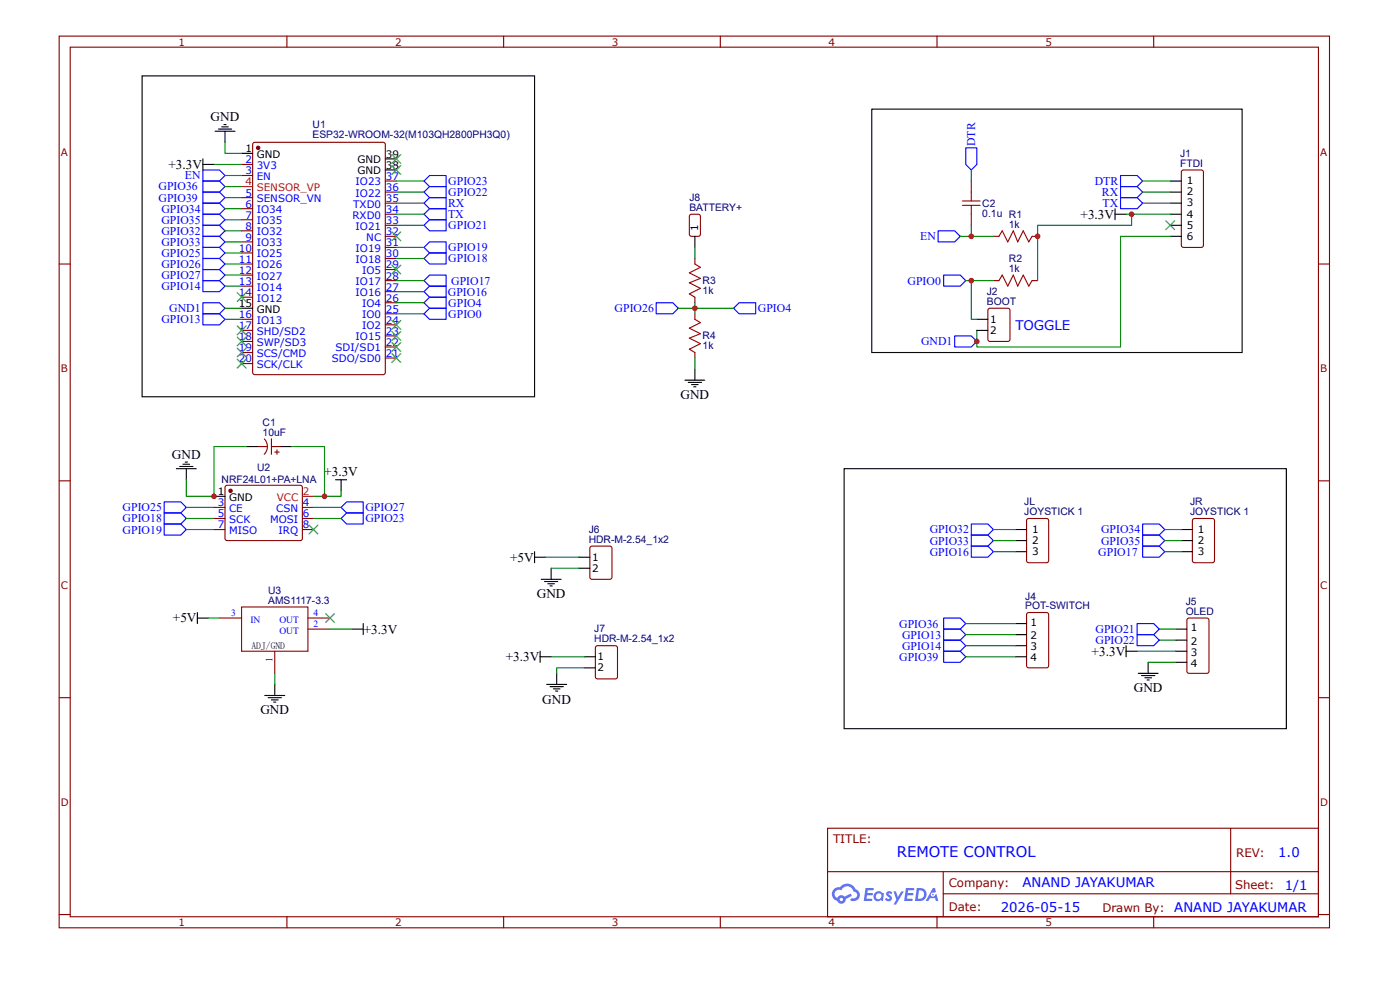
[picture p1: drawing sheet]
<svg xmlns="http://www.w3.org/2000/svg" width="297mm" height="210mm" viewBox="0 0 297 210" stroke-linecap="round" stroke-linejoin="round" font-family="sans-serif">
<g fill="none" stroke="#800" stroke-width=".23">
<path d="M12.6 7.7h269.5v189h-269.5zM14.9 10h264.8v184.4h-264.8zM60.9 7.7v2.3M106.8 7.7v2.3M152.8 7.7v2.3M198.8 7.7v2.3M244.8 7.7v2.3M12.6 56h2.3M279.7 56h2.4M12.6 101.9h2.3M279.7 101.9h2.4M12.6 147.9h2.3"/>
<path d="M279.7 147.9h2.4M175.6 175.6h104.1v18.8h-104.1zM261.1 175.6v13.9M12.6 193.9h2.3M60.9 194.4v2.3M106.8 194.4v2.3M152.8 194.4v2.3M175.6 184.8h104M198.8 194.4v2.3M200.1 189.5h79.5M200.1 184.8v9.4M244.8 194.4v2.3"/>
<path d="M279.7 193.9h2.4"/>
</g>
<g fill="#58f">
<path d="M188.2 189.1l.5-.2 .3 .1 .3 .3-.2 .3a.31 .31 0 0 0-.3-.2 .31 .31 0 0 0-.3 .1v.1a.79 .79 0 0 1 .7 .6 .79 .79 0 0 1-.3 .8l-.6 .1-.6-.4 .3-.4 .5 .3 .2-.2a.87 .87 0 0 1-.5-1.3z"/>
<path d="M189.6 189h.5l.4 1.2 .7-1.2h.6l-1.7 2.8h-.5l.6-1.1z"/>
<path d="M183.6 188.3h1.7l.1 .2-.2 .2h-1.1l-.1 .6h1l.2 .3-.2 .2h-1.1l-.1 .7h1l.2 .1v.3l-1.8 .1z"/>
<path d="M192.2 188.3h1.7l.1 .2-.3 .2h-1l-.1 .6h1l.2 .3-.3 .2h-1l-.1 .7h1l.2 .1v.3l-1.8 .1z"/>
<path d="M197.9 188.3h.5l.2 .8-.4 .2a.46 .46 0 0 0-.7 .2 .46 .46 0 0 0 .3 .6 .46 .46 0 0 0 .6-.4l.3-.1 .4 1.4h-.6l-.1-.6h-1.1l-.4 .6h-.5z"/>
<path d="M194.5 188.3l-.4 2.7h.9a1.4 1.4 0 0 0 1.6-1.4 1.4 1.4 0 0 0-1.7-1.3zM195 188.7a.94 .94 0 0 1 1 1.1 .94 .94 0 0 1-1.3 .7z"/>
<path d="M185.7 189.2a1.03 1.03 0 0 0-.3 1.5 1.03 1.03 0 0 0 1.5 .2l.4 .1 .2-1.5-.4-.2a.93 .93 0 0 0-1.4-.1zM185.7 190a.65 .65 0 0 1 1.3 0 .65 .65 0 0 1-1.3 0z"/>
<path d="M176.9 188.5a1.46 1.46 0 0 0 .7 2.5 .94 .94 0 0 0 1.1 .6 .94 .94 0 0 0 .7-1l1.3-.7-.2-.4-1.3 .6-.4-.3a.95 .95 0 0 0-1.2 .6 .92 .92 0 0 1-.4-1.3 .92 .92 0 0 1 1.3-.3 1.38 1.38 0 0 1 1.4-.9 1.38 1.38 0 0 1 1.2 1.1 .76 .76 0 0 1 .7 1 .76 .76 0 0 1-1.1 .5l-.2 .1-.1 .3a1.3 1.3 0 0 0 1.9-.6 1.3 1.3 0 0 0-.8-1.8 2.03 2.03 0 0 0-3.4-.4l-.7 .1zM178.1 190.7a.4 .4 0 0 1 .8 0 .4 .4 0 0 1-.8 0z"/>
<circle cx="197.9" cy="189.7" r=".17"/>
</g>
<path d="M53.7 30.3l.4-.1h27.2l.4 .2v48.6l-.2 .3-27.4 .1-.4-.2-.1-48.6z" fill="none" stroke="#800" stroke-width=".23"/>
<circle cx="54.8" cy="31.3" r=".35" fill="#800"/>
<g fill="none" stroke="#800" stroke-width=".23">
<path d="M51.3 34.9h2.3M51.3 37.2h2.3M81.7 38.4h2.4M250.8 36.2l.3-.2h3.7l.5 .4v15.6l-.4 .4-3.8 .1-.5-.4v-15.6zM51.3 41.9h2.3M51.3 44.2h2.3M51.3 46.6h2.3M51.3 48.9h2.3M51.3 51.3h2.3M51.3 53.6h2.3M51.3 56h2.3M51.3 58.3h2.3"/>
<path d="M81.7 59.5h2.4M81.7 57.1h2.4M81.7 54.8h2.4M81.7 52.5h2.4M81.7 50.1h2.4M81.7 47.8h2.4M81.7 45.4h2.4M81.7 43.1h2.4M81.7 40.7h2.4M210.7 59.5h1.2M210.7 50.1h1.2M219 59.5h1.1"/>
<path d="M219 50.1h1.1M51.3 60.7h2.3M51.3 63h2.3M51.3 67.7h2.3M51.3 70h2.3M51.3 72.4h2.3M51.3 74.7h2.3M51.3 77.1h2.3M81.7 75.9h2.4M81.7 73.6h2.4M81.7 71.2h2.4M81.7 68.9h2.4"/>
<path d="M81.7 66.5h2.4M81.7 64.2h2.4M81.7 61.8h2.4M209.7 65.5l.3-.1h3.8l.4 .2 .1 6.3-.2 .4-4.1 .1-.3-.2-.1-6.4zM47.9 103l.3-.1 15.7 .1 .3 .4-.1 11-.4 .2-15.8-.1-.2-.4v-10.7z"/>
<circle cx="54.8" cy="31.3" r=".35"/>
</g>
<g fill="none" stroke="#000" stroke-width=".23">
<path d="M30.1 16.1h83.3v68h-83.3zM43 34.9h2.4M43 33.7v2.3M45.6 27.8h4.2M46.3 27.4h2.8M47 26.9h1.4M47.5 26.4h.5M47.7 27.8v2.4M51.3 32.5h2.3M81.7 36h2.4M81.7 33.7h2.4M184.9 23.1h78.6v51.6h-78.6z"/>
<path d="M248.3 38.4h2.3M236.5 45.4h2.4M236.5 44.2v2.4M248.3 40.7h2.3M248.3 43.1h2.3M248.3 45.4h2.3M248.3 47.8h2.3M248.3 50.1h2.3M51.3 65.4h2.3M207.2 67.7h2.4M207.2 70h2.4"/>
</g>
<path d="M51.3 39.6h2.3" fill="none" stroke="#f00" stroke-width=".23"/>
<path d="M43 36h3.6l1.1 1.2-1.1 1.2h-3.6zM237.7 39.6h3.5l1.2 1.1-1.2 1.2h-3.5zM90 43.1l1.1-1.2h3.5v2.3h-3.5zM90 45.4l1.1-1.2h3.5v2.4h-3.5zM199 48.9h3.5l1.2 1.2-1.2 1.2h-3.5zM200.2 58.3h3.5l1.2 1.2-1.2 1.2h-3.5zM237.7 41.9h3.5l1.2 1.2-1.2 1.1h-3.5zM90 66.5l1.1-1.1h3.5v2.3h-3.5z" fill="none" stroke="#00f" stroke-width=".23"/>
<g fill="none" stroke="#080" stroke-width=".23">
<path d="M45.4 34.9h5.9M47.7 30.2v2.3h3.6M47.7 37.2h3.6M84.1 45.4h5.9M84.1 43.1h5.9M203.7 50.1h7M204.9 59.5h5.8M206.1 59.5v8.2h1.1M238.9 45.4h9.4M240.1 45.4v2.4h-20v11.7M242.4 40.7h5.9M242.4 43.1h5.9"/>
<path d="M248.3 50.1h-10.6v23.5h-30.5v-3.6M84.1 66.5h5.9"/>
</g>
<path d="M247.3 46.8l1.9 1.9zM249.2 46.8l-1.9 1.9z" fill="#000"/>
<path d="M247.3 46.8l1.9 1.9M249.2 46.8l-1.9 1.9" fill="none" stroke="#3c3" stroke-width=".23"/>
<path d="M211.9 50.1l.7-1.2 1.2 2.4 1.2-2.4 .9 2.4 1.2-2.4 1.2 2.4 .7-1.2M211.9 59.5l.7-1.2 1.2 2.4 1.2-2.4 .9 2.4 1.2-2.4 1.2 2.4 .7-1.2" fill="none" stroke="#a00000" stroke-width=".23"/>
<circle cx="48.9" cy="104.1" r=".35" fill="#800"/>
<g fill="none" stroke="#800" stroke-width=".23">
<path d="M206.1 38.4v2.3M146.4 45.6l.3-.2h1.4l.5 .3v3.9l-.3 .5h-1.7l-.3-.3-.1-3.9zM147.4 54.8v1.2M206.1 45.4v2.4M147.4 63v1.2M147.4 66.5v1.2M147.4 74.7v1.2M54.8 94.7h1.8M56.1 93.1a2.35 2.35 0 0 1 0 3.2M57.6 93v3.3M57.6 94.7h1.9M58.3 95.8h.9"/>
<path d="M58.8 95.4v.9M45.4 112.3h2.3M45.4 107.6h2.3M45.4 109.9h2.3M64.2 112.3h2.3M64.2 107.6h2.3M64.2 109.9h2.3M125.3 115.9l.3-.1h3.8l.3 .2 .1 6.4-.2 .3-4 .1-.4-.2-.1-6.3zM217.9 110.1l.4-.2h3.7l.4 .3 .1 8.6-.3 .5h-3.9l-.5-.3v-8.6zM253.1 110.1l.3-.2h3.8l.4 .3 .1 8.6-.3 .5h-4l-.4-.3v-8.6zM46.6 131h4.7M58.3 138.1v4.7"/>
<path d="M65.3 131h4.7M65.3 133.4h4.7M126.4 137l.4-.1h3.7l.4 .2 .1 6.4-.2 .4h-4l-.4-.2-.1-6.3zM217.9 130l.4-.1h3.7l.4 .2 .1 11-.3 .4-3.9 .1-.5-.3v-11zM251.9 131.2l.4-.2h3.7l.5 .3v11l-.3 .4-3.9 .1-.5-.3v-11z"/>
<circle cx="48.9" cy="104.1" r=".35"/>
</g>
<g fill="none" stroke="#000" stroke-width=".23">
<path d="M147.4 50.1v2.4M147.4 78.3v2.3M37.4 99.4h4.2M38.1 98.9h2.8M38.8 98.4h1.4M39.3 98h.5M39.5 99.4v2.3M52.4 94.7h2.4M59.5 94.7h2.3M145.3 80.6h4.2M146 81.1h2.8M146.7 81.5h1.4"/>
<path d="M147.2 82h.5M179.1 99.4h93.8v55.1h-93.8zM45.4 105.2h2.3M71.2 101.7h2.3M72.4 101.7v2.4M113.4 118.1h2.4M113.4 117v2.3M122.8 118.1h2.3M215.4 117h2.4M215.4 112.3h2.4M215.4 114.6h2.4M250.6 117h2.4"/>
<path d="M250.6 112.3h2.4M250.6 114.6h2.4M41.9 131h2.3M41.9 129.9v2.3M74.7 133.4h2.4M77.1 132.2v2.3M114.6 139.2h2.3M114.6 138.1v2.3M114.8 122.8h4.2M115.5 123.3h2.8M116.2 123.8h1.4M116.7 124.2h.5"/>
<path d="M116.9 120.5v2.3M122.8 120.5h2.3M124 139.2h2.3M215.4 132.2h2.4M215.4 134.5h2.4M215.4 136.9h2.4M215.4 139.2h2.4M238.9 138.1h2.3M238.9 136.9v2.3M249.4 133.4h2.4M249.4 135.7h2.4M249.4 138.1h2.4"/>
<path d="M56.2 147.4h4.2M56.9 147.9h2.8M57.6 148.4h1.4M58.1 148.9h.4M58.3 145.1v2.3M116 145.1h4.2M116.7 145.6h2.8M117.4 146h1.4M117.9 146.5h.4M118.1 142.8v2.3M124 141.6h2.3M241.5 142.8h4.2"/>
<path d="M242.2 143.2h2.8M242.9 143.7h1.4M243.4 144.2h.4M243.6 140.4v2.4M249.4 140.4h2.4"/>
</g>
<path d="M64.2 105.2h2.3" fill="none" stroke="#f00" stroke-width=".23"/>
<g fill="none" stroke="#00f" stroke-width=".23">
<path d="M43 38.4h3.6l1.1 1.2-1.1 1.1h-3.6zM90 38.4l1.1-1.2h3.5v2.4h-3.5zM204.9 31.3h2.3v3.6l-1.1 1.1-1.2-1.1zM237.7 37.2h3.5l1.2 1.2-1.2 1.2h-3.5zM43 52.5h3.6l1.1 1.1-1.1 1.2h-3.6zM43 57.1h3.6l1.1 1.2-1.1 1.2h-3.6zM43 47.8h3.6l1.1 1.1-1.1 1.2h-3.6zM43 50.1h3.6l1.1 1.2-1.1 1.2h-3.6zM43 45.4h3.6l1.1 1.2-1.1 1.2h-3.6zM43 43.1h3.6l1.1 1.1-1.1 1.2h-3.6zM43 40.7h3.6l1.1 1.2-1.1 1.2h-3.6zM43 59.5h3.6l1.1 1.2-1.1 1.1h-3.6z"/>
<path d="M43 54.8h3.6l1.1 1.2-1.1 1.1h-3.6zM90 52.5l1.1-1.2h3.5v2.3h-3.5zM90 54.8l1.1-1.2h3.5v2.4h-3.5zM90 59.5l1.1-1.2h3.5v2.4h-3.5zM90 47.8l1.1-1.2h3.5v2.3h-3.5zM90 40.7l1.1-1.1h3.5v2.3h-3.5zM43 66.5h3.6l1.1 1.2-1.1 1.2h-3.6zM43 64.2h3.6l1.1 1.2-1.1 1.1h-3.6zM90 61.8l1.1-1.1h3.5v2.3h-3.5zM90 64.2l1.1-1.2h3.5v2.4h-3.5zM139.2 64.2h3.5l1.2 1.2-1.2 1.1h-3.5zM156.8 64.2h3.5v2.3h-3.5l-1.2-1.1z"/>
<path d="M202.5 71.2h3.6l1.1 1.2-1.1 1.2h-3.6zM34.8 108.7h3.6l1.1 1.2-1.1 1.2h-3.6zM34.8 111.1h3.6l1.1 1.2-1.1 1.1h-3.6zM34.8 106.4h3.6l1.1 1.2-1.1 1.1h-3.6zM72.4 109.9l1.1-1.2h3.6v2.4h-3.6zM72.4 107.6l1.1-1.2h3.6v2.3h-3.6zM206.1 113.4h3.5l1.1 1.2-1.1 1.2h-3.5zM206.1 111.1h3.5l1.1 1.2-1.1 1.1h-3.5zM206.1 115.8h3.5l1.1 1.2-1.1 1.1h-3.5zM242.4 115.8h3.5l1.2 1.2-1.2 1.1h-3.5zM242.4 111.1h3.5l1.2 1.2-1.2 1.1h-3.5zM242.4 113.4h3.5l1.2 1.2-1.2 1.2h-3.5z"/>
<path d="M200.2 131h3.5l1.2 1.2-1.2 1.2h-3.5zM200.2 133.4h3.5l1.2 1.1-1.2 1.2h-3.5zM200.2 135.7h3.5l1.2 1.2-1.2 1.2h-3.5zM200.2 138.1h3.5l1.2 1.1-1.2 1.2h-3.5zM241.2 134.5h3.6l1.1 1.2-1.1 1.2h-3.6zM241.2 132.2h3.6l1.1 1.2-1.1 1.1h-3.6z"/>
</g>
<g fill="none" stroke="#080" stroke-width=".23">
<path d="M47.7 39.6h3.6M84.1 38.4h5.9M206.1 36v2.4M242.4 38.4h5.9M47.7 53.6h3.6M47.7 58.3h3.6M47.7 44.2h3.6M47.7 46.6h3.6M47.7 48.9h3.6M47.7 51.3h3.6M47.7 41.9h3.6M47.7 56h3.6"/>
<path d="M84.1 52.5h5.9M84.1 54.8h5.9M84.1 59.5h5.9M84.1 40.7h5.9M84.1 47.8h5.9M147.4 52.5v2.3M206.1 47.8v2.3M47.7 67.7h3.6M47.7 60.7h3.6M47.7 65.4h3.6M84.1 61.8h5.9M84.1 64.2h5.9"/>
<path d="M143.9 65.4h11.7M147.4 64.2v2.3M147.4 75.9v2.4M52.4 94.7h-7v10.5h-5.9v-3.5M61.8 94.7h7v10.5M39.5 112.3h5.9M39.5 107.6h5.9M39.5 109.9h5.9M66.5 107.6h5.9M66.5 109.9h5.9M72.4 104.1v1.1h-5.9M115.8 118.1h7"/>
<path d="M210.7 112.3h4.7M210.7 114.6h4.7M210.7 117h4.7M247.1 112.3h3.5M247.1 114.6h3.5M247.1 117h3.5M44.2 131h2.4M70 133.4h4.7M116.9 139.2h7.1M116.9 120.5h5.9M204.9 132.2h10.5M204.9 139.2h10.5"/>
<path d="M204.9 136.9h10.5M204.9 134.5h10.5M241.2 138.1h8.2M245.9 133.4h3.5M245.9 135.7h3.5M58.3 142.8v2.3M124 141.6h-5.9v1.2M243.6 140.4h5.8"/>
</g>
<path d="M147.4 56l1.2 .7-2.4 1.1 2.4 1.2-2.4 1 2.4 1.1-2.4 1.2 1.2 .7M204.2 43.5h3.7M204.2 42.6h3.7M206.1 40.7v1.9M206.1 43.5v1.9M147.4 67.7l1.2 .7-2.4 1.2 2.4 1.2-2.4 .9 2.4 1.2-2.4 1.1 1.2 .7M51.3 128.7h14v9.4h-14z" fill="none" stroke="#a00000" stroke-width=".23"/>
<g fill="#000">
<path d="M83.2 35.1l1.8 1.9zM85 35.1l-1.8 1.9z"/>
<path d="M83.2 32.8l1.8 1.8zM85 32.8l-1.8 1.8z"/>
<path d="M83.2 49.2l1.8 1.8zM85 49.2l-1.8 1.8z"/>
<path d="M83.2 56.2l1.8 1.9zM85 56.2l-1.8 1.9z"/>
<path d="M50.3 62.1l1.9 1.8zM50.3 63.9l1.9-1.8z"/>
<path d="M50.3 69.1l1.9 1.9zM52.2 69.1l-1.9 1.9z"/>
<path d="M50.3 71.5l1.9 1.8zM50.3 73.3l1.9-1.8z"/>
<path d="M50.3 73.8l1.9 1.9zM52.2 73.8l-1.9 1.9z"/>
<path d="M50.3 76.1l1.9 1.9zM52.2 76.1l-1.9 1.9z"/>
<path d="M83.2 75l1.8 1.8zM85 75l-1.8 1.8z"/>
<path d="M83.2 72.6l1.8 1.9zM85 72.6l-1.8 1.9z"/>
<path d="M83.2 70.3l1.8 1.9zM85 70.3l-1.8 1.9z"/>
<path d="M83.2 67.9l1.8 1.9zM85 67.9l-1.8 1.9z"/>
<path d="M65.6 111.3l1.8 1.9zM65.6 113.2l1.8-1.9z"/>
<path d="M69.1 130.1l1.9 1.9zM71 130.1l-1.9 1.9z"/>
</g>
<g fill="none" stroke="#3c3" stroke-width=".23">
<path d="M83.2 35.1l1.8 1.9M83.2 32.8l1.8 1.8M85 35.1l-1.8 1.9M85 32.8l-1.8 1.8M83.2 49.2l1.8 1.8M83.2 56.2l1.8 1.9M85 49.2l-1.8 1.8M85 56.2l-1.8 1.9M50.3 62.1l1.9 1.8M50.3 69.1l1.9 1.9M50.3 71.5l1.9 1.8M50.3 73.8l1.9 1.9"/>
<path d="M50.3 76.1l1.9 1.9M52.2 62.1l-1.9 1.8M52.2 69.1l-1.9 1.9M52.2 71.5l-1.9 1.8M52.2 73.8l-1.9 1.9M52.2 76.1l-1.9 1.9M83.2 75l1.8 1.8M83.2 72.6l1.8 1.9M83.2 70.3l1.8 1.9M83.2 67.9l1.8 1.9M85 75l-1.8 1.8M85 72.6l-1.8 1.9"/>
<path d="M85 70.3l-1.8 1.9M85 67.9l-1.8 1.9M65.6 111.3l1.8 1.9M67.4 111.3l-1.8 1.9M69.1 130.1l1.9 1.9M71 130.1l-1.9 1.9"/>
</g>
<g fill="#c00">
<circle cx="240.1" cy="45.4" r=".59"/>
<circle cx="220.1" cy="50.1" r=".59"/>
<circle cx="206.1" cy="59.5" r=".59"/>
<circle cx="68.8" cy="105.2" r=".59"/>
<circle cx="45.4" cy="105.2" r=".59"/>
<circle cx="147.4" cy="65.4" r=".59"/>
<circle cx="206.1" cy="50.1" r=".59"/>
<circle cx="207.2" cy="72.4" r=".59"/>
</g>
<text font-size="3.1" fill="#00f" x="190.3" y="181.6">REMOTE CONTROL</text>
<g font-size="2.8">
<text x="44.7" y="25.7">GND</text>
<text x="35.7" y="35.8">+3.3V</text>
<text x="229.2" y="46.4">+3.3V</text>
<text x="144.4" y="84.7">GND</text>
<text x="36.5" y="97.3">GND</text>
<text x="68.8" y="101">+3.3V</text>
<text x="108.2" y="119.1">+5V</text>
<text x="36.7" y="132">+5V</text>
<text x="113.9" y="126.9">GND</text>
<text x="77.2" y="134.3">+3.3V</text>
<text x="107.3" y="140.2">+3.3V</text>
<text x="231.6" y="139">+3.3V</text>
<text x="115" y="149.2">GND</text>
<text x="240.5" y="146.8">GND</text>
<text x="55.2" y="151.5">GND</text>
</g>
<g font-size="2.8" fill="#00f">
<text x="215.4" y="70">TOGGLE</text>
<text x="271.2" y="181.8">1.0</text>
<text x="216.9" y="188.1">ANAND JAYAKUMAR</text>
<text x="272.6" y="188.6">1/1</text>
<text x="212.3" y="193.3">2026-05-15</text>
<text x="249.1" y="193.2">ANAND JAYAKUMAR</text>
</g>
<g font-size="2.5" fill="#00f">
<text x="206.9" y="31" transform="rotate(-90 206.9 31)">DTR</text>
<text x="33.6" y="40.4">GPIO36</text>
<text x="39.2" y="38">EN</text>
<text x="95.1" y="39.2">GPIO23</text>
<text x="95.1" y="41.6">GPIO22</text>
<text x="232.3" y="39.2">DTR</text>
<text x="233.8" y="41.6">RX</text>
<text x="33.6" y="42.7">GPIO39</text>
<text x="34.2" y="47.4">GPIO35</text>
<text x="34.2" y="45.1">GPIO34</text>
<text x="95" y="43.9">RX</text>
<text x="95" y="46.3">TX</text>
<text x="233.9" y="43.9">TX</text>
<text x="34.2" y="49.8">GPIO32</text>
<text x="34.2" y="52.1">GPIO33</text>
<text x="95.1" y="53.3">GPIO19</text>
<text x="95.1" y="48.6">GPIO21</text>
<text x="195.2" y="50.9">EN</text>
<text x="34.2" y="54.5">GPIO25</text>
<text x="34.2" y="59.2">GPIO27</text>
<text x="34.2" y="56.8">GPIO26</text>
<text x="95.1" y="55.6">GPIO18</text>
<text x="34.2" y="61.5">GPIO14</text>
<text x="95" y="62.7">GPIO16</text>
<text x="95.1" y="65">GPIO4</text>
<text x="95.7" y="60.4">GPIO17</text>
<text x="192.5" y="60.4">GPIO0</text>
<text x="34.2" y="68.5">GPIO13</text>
<text x="35.9" y="66.2">GND1</text>
<text x="95.1" y="67.4">GPIO0</text>
<text x="130.4" y="66.2">GPIO26</text>
<text x="160.8" y="66.2">GPIO4</text>
<text x="195.4" y="73.2">GND1</text>
<text x="26" y="110.8">GPIO18</text>
<text x="26" y="113.1">GPIO19</text>
<text x="26" y="108.4">GPIO25</text>
<text x="77.5" y="110.8">GPIO23</text>
<text x="77.5" y="108.4">GPIO27</text>
<text x="197.2" y="113.1">GPIO32</text>
<text x="233.6" y="113.1">GPIO34</text>
<text x="197.2" y="115.4">GPIO33</text>
<text x="197.2" y="117.8">GPIO16</text>
<text x="233" y="117.8">GPIO17</text>
<text x="233.6" y="115.4">GPIO35</text>
<text x="190.8" y="133">GPIO36</text>
<text x="191.4" y="135.4">GPIO13</text>
<text x="191.4" y="137.7">GPIO14</text>
<text x="232.4" y="136.6">GPIO22</text>
<text x="232.4" y="134.2">GPIO21</text>
<text x="190.8" y="140.1">GPIO39</text>
</g>
<g font-size="2.5" fill="#800">
<text x="176.7" y="178.6">TITLE:</text>
<text x="262.3" y="181.8">REV:</text>
<text x="201.3" y="188.1">Company:</text>
<text x="262" y="188.5">Sheet:</text>
<text x="201.3" y="193.2">Date:</text>
<text x="233.9" y="193.2">Drawn By:</text>
</g>
<g font-size="2.2" fill="#800">
<text x="37.9" y="9.7">1</text>
<text x="83.9" y="9.7">2</text>
<text x="129.8" y="9.7">3</text>
<text x="175.8" y="9.7">4</text>
<text x="221.8" y="9.7">5</text>
<text x="12.9" y="33">A</text>
<text x="280.1" y="33">A</text>
<text x="12.9" y="79">B</text>
<text x="280.1" y="79">B</text>
<text x="12.9" y="124.9">C</text>
<text x="280.1" y="124.9">C</text>
<text x="12.9" y="170.9">D</text>
<text x="280.1" y="170.9">D</text>
<text x="37.9" y="196.4">1</text>
<text x="83.9" y="196.4">2</text>
<text x="129.8" y="196.4">3</text>
<text x="175.8" y="196.4">4</text>
<text x="221.8" y="196.4">5</text>
</g>
<g font-size="2.2" fill="#000080">
<text x="66.3" y="29.3">ESP32-WROOM-32(M103QH2800PH3Q0)</text>
<text x="66.3" y="27.1">U1</text>
<text x="250.4" y="35.3">FTDI</text>
<text x="250.4" y="33.3">J1</text>
<text x="146.3" y="44.7">BATTERY+</text>
<text x="146.3" y="42.7">J8</text>
<text x="208.4" y="45.9">0.1u R1</text>
<text x="208.4" y="43.8">C2</text>
<text x="214" y="48.2">1k</text>
<text x="214" y="57.6">1k</text>
<text x="214" y="55.5">R2</text>
<text x="149.1" y="62.4">1k</text>
<text x="149.1" y="60.2">R3</text>
<text x="209.4" y="64.7">BOOT</text>
<text x="209.4" y="62.6">J2</text>
<text x="149.1" y="72">R4</text>
<text x="149.1" y="74.1">1k</text>
<text x="55.7" y="92.3">10uF</text>
<text x="55.7" y="90.3">C1</text>
<text x="54.5" y="99.9">U2</text>
<text x="47" y="102.5">NRF24L01+PA+LNA</text>
<text x="217.3" y="107.1">JL</text>
<text x="252.5" y="107.1">JR</text>
<text x="124.9" y="112.9">J6</text>
<text x="217.3" y="109.2">JOYSTICK 1</text>
<text x="252.5" y="109.2">JOYSTICK 1</text>
<text x="124.9" y="115.1">HDR-M-2.54_1x2</text>
<text x="56.9" y="125.9">U3</text>
<text x="56.9" y="128">AMS1117-3.3</text>
<text x="217.5" y="129.2">POT-SWITCH</text>
<text x="217.5" y="127.1">J4</text>
<text x="251.6" y="130.3">OLED</text>
<text x="251.6" y="128.2">J5</text>
<text x="126.1" y="136.2">HDR-M-2.54_1x2</text>
<text x="126.1" y="134.1">J7</text>
</g>
<g font-size="2.2">
<text x="52.1" y="32.3">1</text>
<text x="54.5" y="33.5">GND</text>
<text x="75.9" y="34.6">GND</text>
<text x="81.9" y="35.8">38</text>
<text x="81.9" y="33.5">39</text>
<text x="75.9" y="37">GND</text>
<text x="251.8" y="39.1">1</text>
<text x="251.8" y="41.4">2</text>
<text x="251.8" y="43.8">3</text>
<text x="251.8" y="46.1">4</text>
<text x="148.1" y="48.9" transform="rotate(-90 148.1 48.9)">1</text>
<text x="251.8" y="48.5">5</text>
<text x="251.8" y="50.8">6</text>
<text x="50.7" y="65.1">15</text>
<text x="54.5" y="66.3">GND</text>
<text x="210" y="68.4">1</text>
<text x="210" y="70.8">2</text>
<text x="46.2" y="105">1</text>
<text x="48.6" y="106.2">GND</text>
<text x="219" y="113">1</text>
<text x="254.1" y="113">1</text>
<text x="125.6" y="118.8">1</text>
<text x="219" y="117.7">3</text>
<text x="219" y="115.3">2</text>
<text x="254.1" y="117.7">3</text>
<text x="254.1" y="115.3">2</text>
<text x="125.6" y="121.2">2</text>
<text x="218.7" y="132.7">1</text>
<text x="218.7" y="135.5">2</text>
<text x="218.7" y="137.8">3</text>
<text x="252.7" y="133.8">1</text>
<text x="252.7" y="136.7">2</text>
<text x="126.8" y="139.9">1</text>
<text x="126.8" y="142.3">2</text>
<text x="218.7" y="140.2">4</text>
<text x="252.7" y="139">3</text>
<text x="252.7" y="141.4">4</text>
</g>
<g font-size="2.2" fill="#00f">
<text x="52.1" y="34.6">2</text>
<text x="54.5" y="35.8">3V3</text>
<text x="52.1" y="37">3</text>
<text x="52.1" y="41.7">5</text>
<text x="54.5" y="38.1">EN</text>
<text x="75.4" y="41.7">IO22</text>
<text x="75.4" y="39.3">IO23</text>
<text x="81.9" y="40.5">36</text>
<text x="81.9" y="38.1">37</text>
<text x="52.1" y="44">6</text>
<text x="52.1" y="46.4">7</text>
<text x="54.5" y="42.8">SENSOR_VN</text>
<text x="54.5" y="45.2">IO34</text>
<text x="54.5" y="47.5">IO35</text>
<text x="74.8" y="46.4">RXD0</text>
<text x="74.9" y="44">TXD0</text>
<text x="81.9" y="47.5">33</text>
<text x="81.9" y="45.2">34</text>
<text x="81.9" y="42.8">35</text>
<text x="50.7" y="53.4">10</text>
<text x="52.1" y="48.7">8</text>
<text x="52.1" y="51.1">9</text>
<text x="54.5" y="49.9">IO32</text>
<text x="54.5" y="52.2">IO33</text>
<text x="75.4" y="53.4">IO19</text>
<text x="75.4" y="48.7">IO21</text>
<text x="77.7" y="51.1">NC</text>
<text x="81.9" y="52.2">31</text>
<text x="81.9" y="49.9">32</text>
<text x="50.7" y="55.7">11</text>
<text x="50.7" y="58.1">12</text>
<text x="54.5" y="54.6">IO25</text>
<text x="54.5" y="56.9">IO26</text>
<text x="54.5" y="59.3">IO27</text>
<text x="75.4" y="55.7">IO18</text>
<text x="76.8" y="58.1">IO5</text>
<text x="81.9" y="59.3">28</text>
<text x="81.9" y="56.9">29</text>
<text x="81.9" y="54.6">30</text>
<text x="50.7" y="60.4">13</text>
<text x="50.7" y="62.8">14</text>
<text x="54.5" y="61.6">IO14</text>
<text x="54.5" y="64">IO12</text>
<text x="75.4" y="62.8">IO16</text>
<text x="75.4" y="60.4">IO17</text>
<text x="76.8" y="65.1">IO4</text>
<text x="81.9" y="64">26</text>
<text x="81.9" y="61.6">27</text>
<text x="50.7" y="67.5">16</text>
<text x="50.7" y="69.8">17</text>
<text x="54.5" y="68.6">IO13</text>
<text x="54.5" y="71">SHD/SD2</text>
<text x="76.8" y="69.8">IO2</text>
<text x="76.8" y="67.5">IO0</text>
<text x="81.9" y="71">23</text>
<text x="81.9" y="68.6">24</text>
<text x="81.9" y="66.3">25</text>
<text x="50.7" y="72.2">18</text>
<text x="50.7" y="74.5">19</text>
<text x="50.7" y="76.9">20</text>
<text x="54.5" y="73.3">SWP/SD3</text>
<text x="54.5" y="75.7">SCS/CMD</text>
<text x="70.4" y="76.9">SDO/SD0</text>
<text x="71.2" y="74.5">SDI/SD1</text>
<text x="75.4" y="72.2">IO15</text>
<text x="81.9" y="75.7">21</text>
<text x="81.9" y="73.3">22</text>
<text x="54.5" y="78">SCK/CLK</text>
<text x="46.2" y="107.3">3</text>
<text x="64.3" y="107.3">4</text>
<text x="46.2" y="109.7">5</text>
<text x="46.2" y="112">7</text>
<text x="48.6" y="108.5">CE</text>
<text x="48.6" y="110.9">SCK</text>
<text x="48.6" y="113.2">MISO</text>
<text x="57.3" y="110.9">MOSI</text>
<text x="58.6" y="108.5">CSN</text>
<text x="59.1" y="113.2">IRQ</text>
<text x="64.3" y="112">8</text>
<text x="64.3" y="109.7">6</text>
</g>
<g font-size="2.2" fill="#f00">
<text x="52.1" y="39.3">4</text>
<text x="54.5" y="40.5">SENSOR_VP</text>
<text x="58.7" y="106.2">VCC</text>
<text x="64.3" y="105">2</text>
</g>
<g font-size="2" fill="#00f">
<text x="49.1" y="130.6">3</text>
<text x="66.5" y="130.6">4</text>
<text x="53.1" y="132.1">IN</text>
<text x="59.3" y="132.1">OUT</text>
<text x="59.3" y="134.4">OUT</text>
<text x="66.5" y="132.9">2</text>
<text x="57.8" y="140.3" transform="rotate(-90 57.8 140.3)">1</text>
</g>
<text font-size="2" x="53.4" y="137.7">ADJ/GND</text>
</svg>
